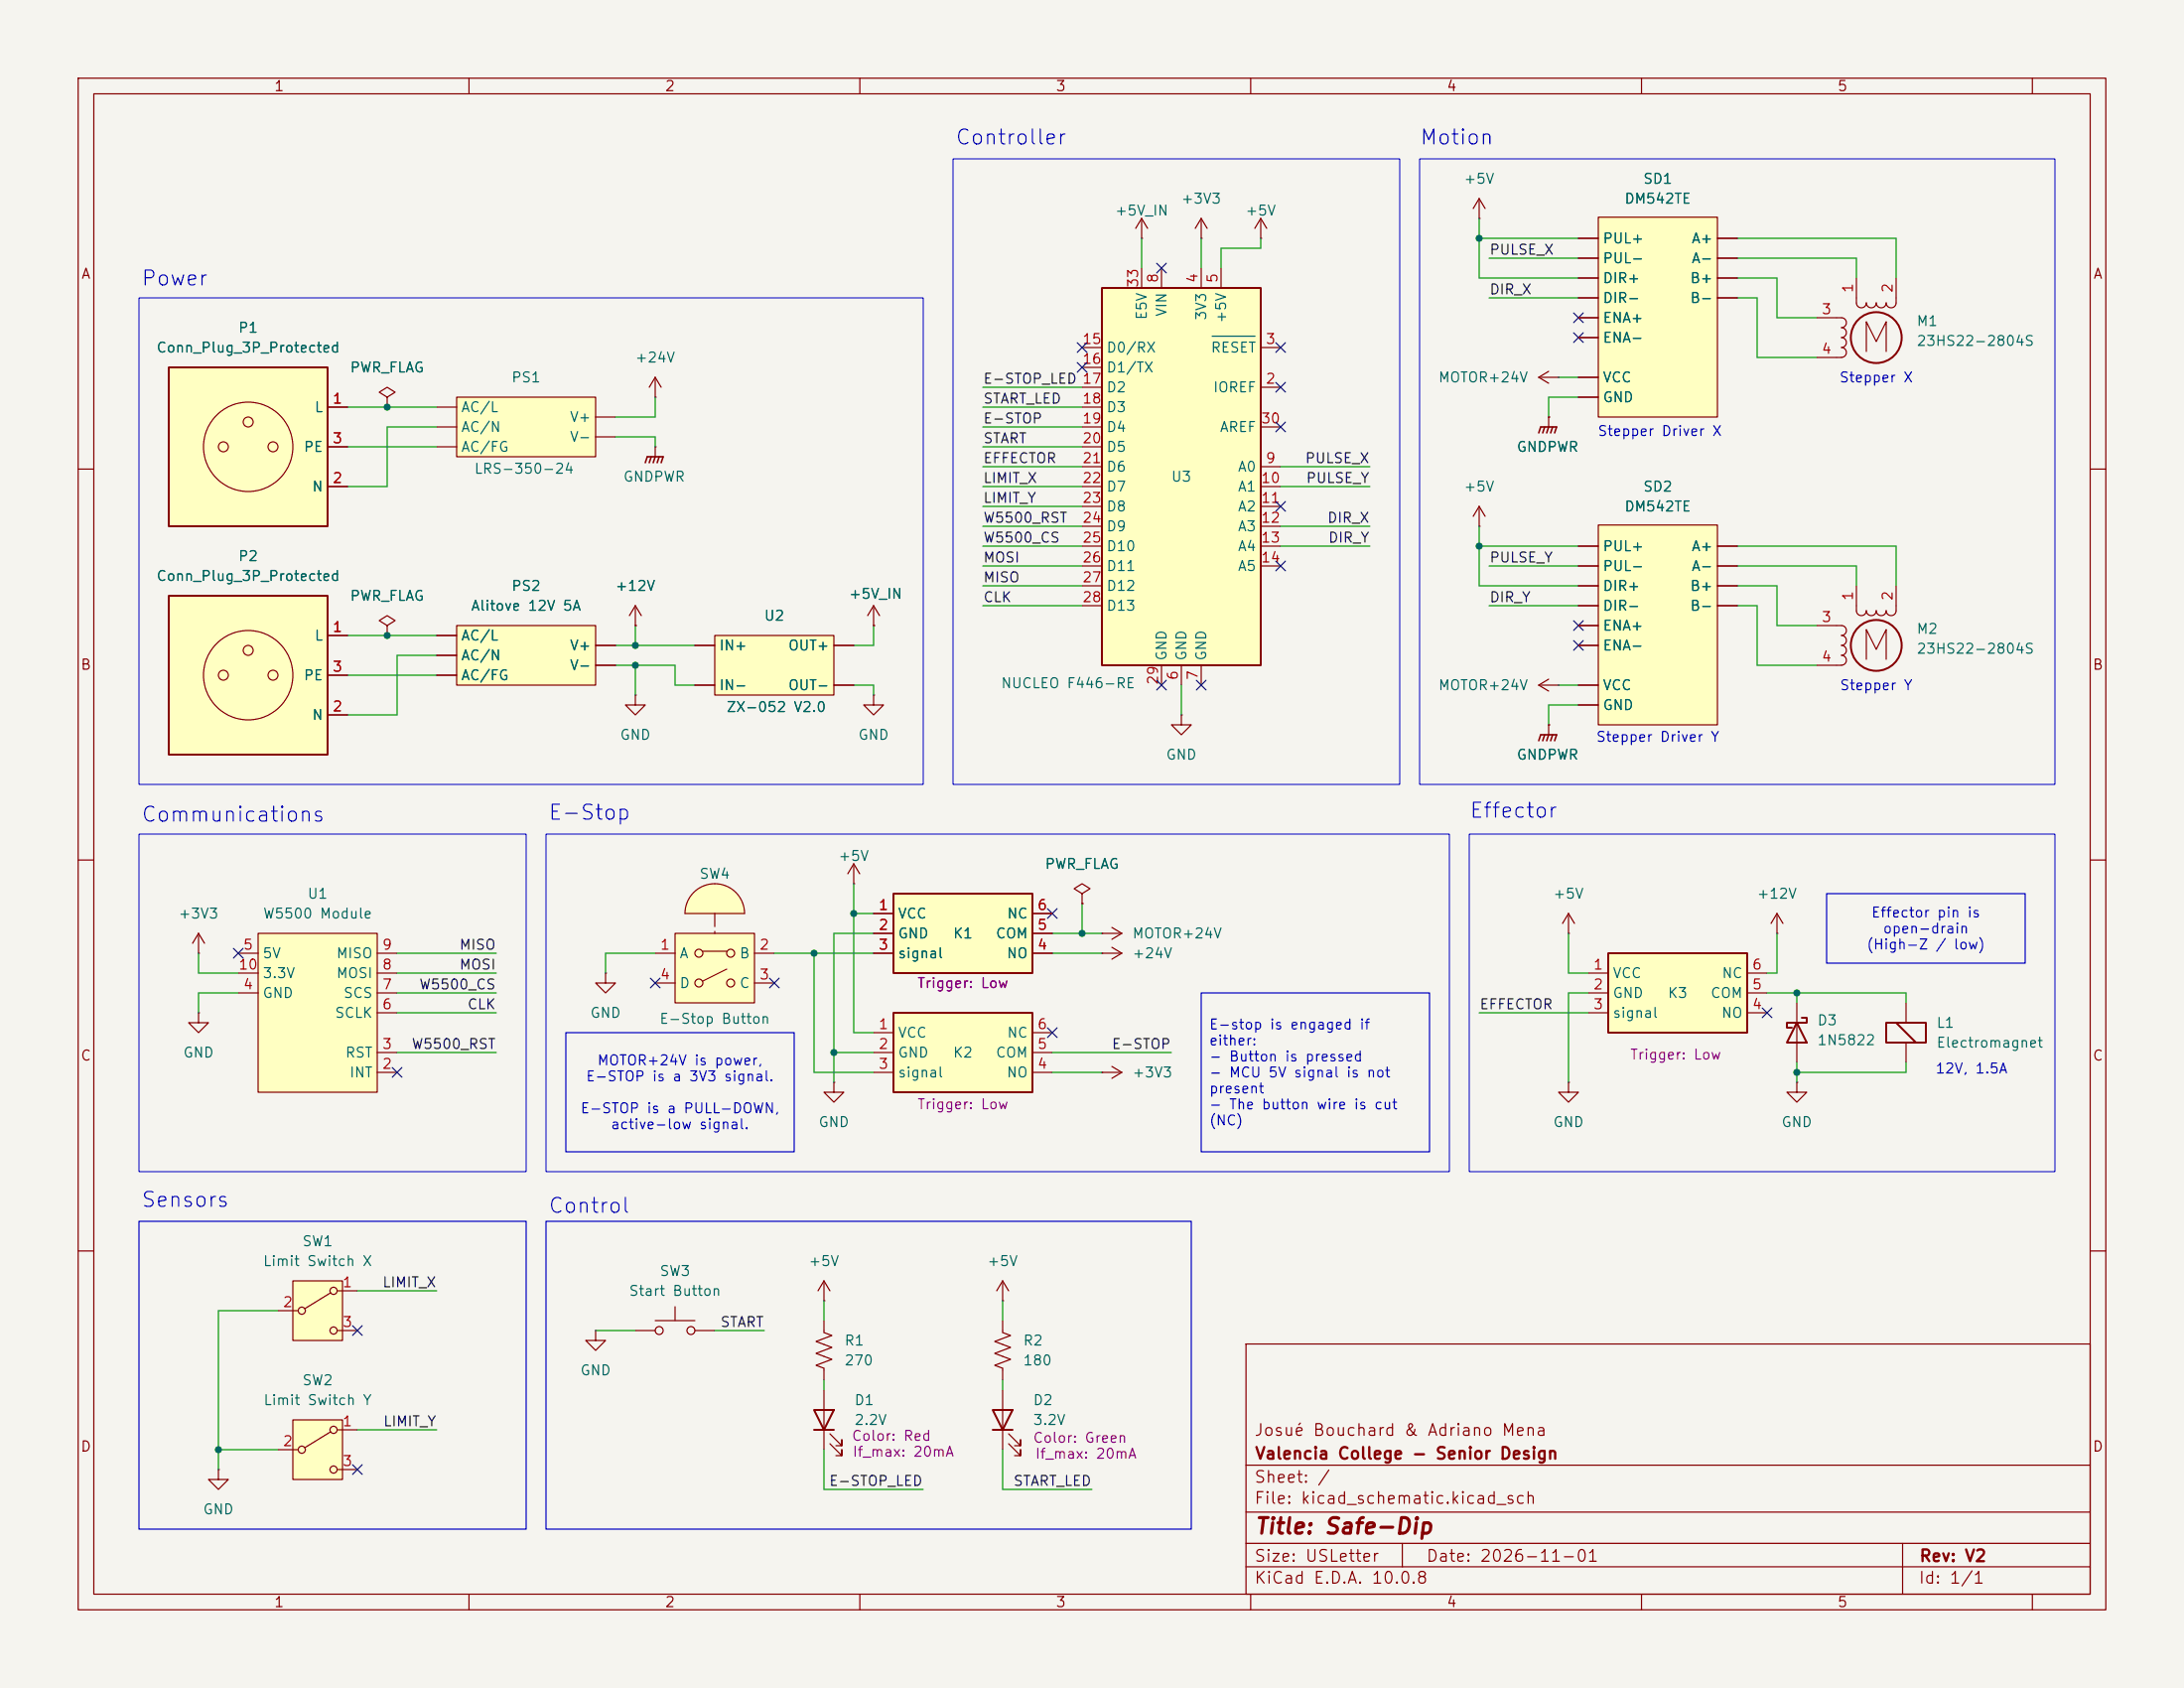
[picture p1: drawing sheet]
<svg xmlns="http://www.w3.org/2000/svg" width="279mm" height="216mm" viewBox="0 0 279 216" stroke-linecap="round" stroke-linejoin="round" font-family="sans-serif">
<path d="M0 0h279.4v215.9h-279.4z" fill="#f5f4ef" stroke="#f5f4ef" stroke-width=".13"/>
<g fill="none" stroke="#840000" stroke-width=".15">
<path d="M10 10h259.4v195.9h-259.4zM12 12h255.4v191.9h-255.4zM60 10v2M110 10v2M160 10v2M210 10v2M260 10v2M10 60h2M267.4 60h2M151.1 91.4v1.3h1.3l-1.3 1.3-1.2-1.3h1.2M151.1 91.4h.1M198.1 92.7h.1"/>
<path d="M198.1 92.7v1.3M10 110h2M267.4 110h2M10 160h2M159.4 171.9h108v32h-108zM267.4 160h2M159.4 197.4h108M159.4 193.4h108M159.4 187.4h108M179.4 197.4v3M243.4 197.4v6.5M60 203.9v2"/>
<path d="M110 203.9v2M159.4 200.4h108M160 203.9v2M210 203.9v2M260 203.9v2"/>
</g>
<path d="M196.8 94.7l.3-.7h2l-.2 .7M197.6 94l-.2 .7M198.1 94l-.2 .7M198.6 94l-.2 .7" fill="none" stroke="#840000" stroke-width=".2"/>
<path d="M204.5 67.2h15.2v25.5h-15.2z" fill="#ffffc2"/>
<g fill="none" stroke="#840000" stroke-width=".15">
<path d="M201.9 69.9h2.6M201.9 72.4h2.6M201.9 74.9h2.6M201.9 77.5h2.6M204.5 67.2h15.2v25.5h-15.2zM219.7 69.9h2.5M219.7 72.4h2.5M219.7 74.9h2.5M219.7 77.5h2.5M201.9 80h2.6M201.9 82.6h2.6M201.9 87.6h2.6"/>
<path d="M201.9 90.2h2.6"/>
</g>
<path d="M204.5 27.8h15.2v25.5h-15.2z" fill="#ffffc2"/>
<g fill="none" stroke="#840000" stroke-width=".15">
<path d="M201.9 30.5h2.6M201.9 33h2.6M201.9 35.6h2.6M201.9 38.1h2.6M204.5 27.8h15.2v25.5h-15.2zM219.7 30.5h2.5M219.7 33h2.5M219.7 35.6h2.5M219.7 38.1h2.5M201.9 40.6h2.6M201.9 43.2h2.6M201.9 48.3h2.6"/>
<path d="M201.9 50.8h2.6M81.3 88.9v1.3h1.2l-1.2 1.2-1.3-1.2h1.3M81.3 88.9h.1"/>
</g>
<path d="M37.5 181.6h6.3v7.6h-6.3z" fill="#ffffc2"/>
<g fill="none" stroke="#840000" stroke-width=".15">
<path d="M189.2 27.9h.1M189.2 25.4l-.7 1.3M189.2 25.4l.8 1.3M189.2 25.4v2.5M76.2 170.2v1.3h1.3l-1.3 1.2-1.3-1.2h1.3M76.2 170.2h.1M35.6 185.4h2.5M37.5 181.6h6.3v7.6h-6.3zM42.3 183.1l-3.3 2.1M43.2 182.9h2.5M43.2 188h2.5"/>
<circle cx="38.6" cy="185.4" r=".46"/>
<circle cx="42.7" cy="182.9" r=".46"/>
<circle cx="42.7" cy="188" r=".46"/>
</g>
<path d="M21.6 47h20.3v20.3h-20.3z" fill="#ffffc2"/>
<g fill="none" stroke="#840000" stroke-width=".15">
<path d="M153.7 30.5h.1M153.7 27.9l-.8 1.3M153.7 27.9l.7 1.3M153.7 27.9v2.6M161.3 30.5h.1M161.3 27.9l-.8 1.3M161.3 27.9l.8 1.3M161.3 27.9v2.6M41.9 52.1h2.5M41.9 57.2h2.5M41.9 62.2h2.5M196.8 87.6l1.3 .8"/>
<path d="M196.8 87.6h2.6M198.1 86.9l-1.3 .7M199.4 87.6h.1M106.7 138.4v1.3h1.2l-1.2 1.3-1.3-1.3h1.3M106.7 138.4h.1M81.3 170.2h2.5M83.8 168.9h5.1M86.4 167.1v1.8M88.9 170.2h2.5"/>
<circle cx="28.6" cy="57.1" r=".63"/>
<circle cx="31.7" cy="57.1" r="5.7"/>
<circle cx="31.7" cy="54" r=".63"/>
<circle cx="34.9" cy="57.1" r=".63"/>
<circle cx="84.3" cy="170.2" r=".51"/>
<circle cx="88.4" cy="170.2" r=".51"/>
</g>
<path d="M21.6 47h20.3v20.3h-20.3z" fill="none" stroke="#840000" stroke-width=".25"/>
<path d="M21.6 76.2h20.3v20.3h-20.3z" fill="#ffffc2"/>
<g fill="none" stroke="#840000" stroke-width=".15">
<path d="M237.5 74.9v3.2a.64 .64 0 0 0 .6 .6 .64 .64 0 0 0 .7-.6 .64 .64 0 0 0 .6 .6 .64 .64 0 0 0 .6-.6 .64 .64 0 0 0 .7 .6 .64 .64 0 0 0 .6-.6 .64 .64 0 0 0 .6 .6 .64 .64 0 0 0 .7-.6v-3.2M41.9 81.3h2.5M41.9 91.4h2.5M41.9 86.4h2.5M232.4 80h3.2a.63 .63 0 0 1 .6 .6 .63 .63 0 0 1-.6 .7 .64 .64 0 0 1 .6 .6 .64 .64 0 0 1-.6 .6 .64 .64 0 0 1 .6 .7 .64 .64 0 0 1-.6 .6 .64 .64 0 0 1 .6 .6 .64 .64 0 0 1-.6 .7h-3.2M238.8 84.3v-3.8l1.2 2.6 1.3-2.6v3.8"/>
<circle cx="28.6" cy="86.4" r=".63"/>
<circle cx="31.7" cy="86.4" r="5.7"/>
<circle cx="31.7" cy="83.2" r=".63"/>
<circle cx="34.9" cy="86.4" r=".63"/>
</g>
<g fill="none" stroke="#840000" stroke-width=".25">
<path d="M21.6 76.2h20.3v20.3h-20.3z"/>
<circle cx="240" cy="82.5" r="3.3"/>
</g>
<path d="M37.5 163.8h6.3v7.7h-6.3z" fill="#ffffc2"/>
<g fill="none" stroke="#840000" stroke-width=".15">
<path d="M49.5 50.8l1-.6-1-.7-1 .7 1 .6v1.3M49.5 52.1h.1M83.8 57.2h.1M83.8 57.2v1.2M49.5 80l1-.6-1-.7-1 .7 1 .6v1.3M49.5 81.3h.1M109.2 113h.1M109.2 110.5l-.7 1.3M109.2 110.5l.8 1.3M109.2 110.5v2.5M141 119.4h.1M141 119.4h2.5"/>
<path d="M142.2 118.6l1.3 .8M143.5 119.4l-1.3 .7M35.6 167.6h2.5M37.5 163.8h6.3v7.7h-6.3zM42.3 165.4l-3.3 2M43.2 165.1h2.5M43.2 170.2h2.5"/>
<circle cx="38.6" cy="167.6" r=".46"/>
<circle cx="42.7" cy="170.2" r=".46"/>
<circle cx="42.7" cy="165.1" r=".46"/>
</g>
<path d="M82.5 59.2l.3-.8h2l-.2 .8M83.3 58.4l-.2 .8M83.8 58.4l-.2 .8M84.3 58.4l-.2 .8" fill="none" stroke="#840000" stroke-width=".2"/>
<path d="M91.4 81.3h15.3v7.6h-15.3z" fill="#ffffc2"/>
<g fill="none" stroke="#840000" stroke-width=".15">
<path d="M196.8 48.3l1.3 .7M196.8 48.3h2.6M198.1 53.3h.1M198.1 53.3v1.3M198.1 47.5l-1.3 .8M199.4 48.3h.1M111.8 77.5l-.8 1.2M111.8 77.5l.7 1.2M111.8 77.5v2.5M189.2 67.3h.1M189.2 64.8l-.7 1.2M189.2 64.8l.8 1.2"/>
<path d="M189.2 64.8v2.5M88.9 82.6h2.5M88.9 87.6h2.5M91.4 81.3h15.3v7.6h-15.3zM106.7 82.6h2.5M106.7 87.6h2.5M111.8 80h.1M111.8 88.9v1.3h1.2l-1.2 1.2-1.3-1.2h1.3M111.8 88.9h.1"/>
</g>
<path d="M196.8 55.4l.3-.8h2l-.2 .8M197.6 54.6l-.2 .8M198.1 54.6l-.2 .8M198.6 54.6l-.2 .8" fill="none" stroke="#840000" stroke-width=".2"/>
<path d="M58.4 80h17.8v7.6h-17.8z" fill="#ffffc2"/>
<path d="M55.9 81.3h2.5M55.9 83.8h2.5M55.9 86.4h2.5M58.4 80h17.8v7.6h-17.8zM76.2 82.6h2.5M76.2 85.1h2.5" fill="none" stroke="#840000" stroke-width=".15"/>
<g fill="#ffffc2" stroke="#ffffc2" stroke-width=".13">
<path d="M88.7 114.1a3.8 3.8 0 0 1 2.7-1.1v3.8h-3.8a3.8 3.8 0 0 1 1.1-2.7z"/>
<path d="M91.4 113a3.8 3.8 0 0 1 3.8 3.8h-3.8z"/>
</g>
<path d="M87.6 116.8h7.6" fill="none" stroke="#ffffc2" stroke-width=".13"/>
<path d="M86.4 119.4h10.1v8.9h-10.1z" fill="#ffffc2"/>
<g fill="none" stroke="#840000" stroke-width=".15">
<path d="M83.8 50.8h.1M83.8 48.3l-.7 1.2M83.8 48.3l.8 1.2M83.8 48.3v2.5M81.3 77.5l-.8 1.2M81.3 77.5l.7 1.2M81.3 77.5v2.5M81.3 80h.1M86.4 119.4h10.1v8.9h-10.1zM88.7 114.1a3.8 3.8 0 0 1 4.2-.8 3.8 3.8 0 0 1 2.3 3.5h-7.6a3.8 3.8 0 0 1 1.1-2.7zM83.8 121.9h2.6M83.8 125.7h2.6"/>
<path d="M89.9 121.7h3.1M93 124l-3.1 1.5M96.5 121.9h2.6M96.5 125.7h2.6M141 137.2h.1M141 137.2h2.5M142.2 136.4l1.3 .8M143.5 137.2l-1.3 .7M105.4 177.8v7.6M128.3 166.4h.1M128.3 163.8l-.8 1.3M128.3 163.8l.7 1.3"/>
<path d="M128.3 163.8v2.6M128.3 177.8v7.6M27.9 188v1.2h1.3l-1.3 1.3-1.2-1.3h1.2M27.9 188h.1M106.2 184.7l1.5 1.5v-.8v.8h-.8M106.2 183.4l1.5 1.5v-.7v.7h-.8M129 184.7l1.6 1.5v-.8v.8h-.8M129 183.4l1.6 1.5v-.7v.7h-.8"/>
<circle cx="89.4" cy="121.9" r=".51"/>
<circle cx="89.4" cy="125.7" r=".51"/>
<circle cx="93.5" cy="121.9" r=".51"/>
<circle cx="93.5" cy="125.7" r=".51"/>
</g>
<path d="M91.4 116.8v2.6" fill="none" stroke="#840000" stroke-width=".15" stroke-dasharray="1.7 .6"/>
<path d="M104.1 180.3h2.6l-1.3 2.6zM104.1 182.9h2.6M127 180.3h2.5l-1.2 2.6zM127 182.9h2.5" fill="none" stroke="#840000" stroke-width=".25"/>
<path d="M58.4 50.8h17.8v7.6h-17.8z" fill="#ffffc2"/>
<path d="M55.9 52.1h2.5M55.9 54.6h2.5M55.9 57.2h2.5M58.4 50.8h17.8v7.6h-17.8zM76.2 53.3h2.5M76.2 55.9h2.5M25.4 129.5v1.3h1.3l-1.3 1.3-1.3-1.3h1.3M25.4 129.5h.1" fill="none" stroke="#840000" stroke-width=".15"/>
<path d="M33 119.4h15.3v20.3h-15.3z" fill="#ffffc2"/>
<g fill="none" stroke="#840000" stroke-width=".15">
<path d="M25.4 119.4l-.8 1.3M25.4 119.4l.8 1.3M25.4 119.4v2.5M33 119.4h15.3v20.3h-15.3zM138.4 114.3l1-.6-1-.7-1 .7 1 .6v1.3M138.4 115.6h.1M200.7 119.4h.1M200.7 116.8l-.8 1.3M200.7 116.8l.7 1.3M200.7 116.8v2.6M25.4 121.9h.1M30.5 127h2.5"/>
<path d="M30.5 121.9h2.5M30.5 124.5h2.5M48.3 137.2h2.5M48.3 134.6h2.5M48.3 127h2.5M48.3 121.9h2.5M48.3 129.5h2.5M48.3 124.5h2.5M200.7 138.4v1.3h1.2l-1.2 1.3-1.3-1.3h1.3M200.7 138.4h.1M105.4 166.4h.1M105.4 168.9v1.5l1 .4-2 .8 2 .7-2 .8 2 .8-2 .7 1 .4v1.5"/>
<path d="M105.4 163.8l-.8 1.3M105.4 163.8l.8 1.3M105.4 163.8v2.6M128.3 168.9v1.5l1 .4-2 .8 2 .7-2 .8 2 .8-2 .7 1 .4v1.5"/>
</g>
<path d="M114.3 114.3h17.8v10.2h-17.8z" fill="#ffffc2"/>
<path d="M114.3 114.3h17.8v10.2h-17.8z" fill="none" stroke="#840000" stroke-width=".25"/>
<path d="M111.8 116.8h2.5M111.8 119.4h2.5M132.1 116.8h2.5M132.1 119.4h2.5M111.8 121.9h2.5M132.1 121.9h2.5" fill="none" stroke="#840000" stroke-width=".15"/>
<path d="M114.3 129.5h17.8v10.2h-17.8z" fill="#ffffc2"/>
<path d="M114.3 129.5h17.8v10.2h-17.8z" fill="none" stroke="#840000" stroke-width=".25"/>
<path d="M111.8 132.1h2.5M111.8 134.6h2.5M111.8 137.2h2.5M132.1 132.1h2.5M132.1 134.6h2.5M132.1 137.2h2.5" fill="none" stroke="#840000" stroke-width=".15"/>
<path d="M205.7 121.9h17.8v10.2h-17.8z" fill="#ffffc2"/>
<path d="M205.7 121.9h17.8v10.2h-17.8zM229.9 130.8l1.2 2.6h-2.5zM230.5 130.2h.6v.6h-2.5v.6h.6M241.3 130.8h5.1v2.6h-5.1zM242.6 130.8l2.5 2.6" fill="none" stroke="#840000" stroke-width=".25"/>
<g fill="none" stroke="#840000" stroke-width=".15">
<path d="M146 30.5h.1M146 27.9l-.7 1.3M146 27.9l.8 1.3M146 27.9v2.6M227.3 119.4h.1M227.3 116.8l-.7 1.3M227.3 116.8l.8 1.3M227.3 116.8v2.6M77.5 124.5v1.2h1.2l-1.2 1.3-1.3-1.3h1.3M77.5 124.5h.1M141 121.9h.1M141 121.9h2.5"/>
<path d="M142.2 121.2l1.3 .7M143.5 121.9l-1.3 .8M203.2 124.5h2.5M203.2 127h2.5M203.2 129.5h2.5M223.5 124.5h2.6M223.5 127h2.6M223.5 129.5h2.6M229.9 138.4v1.3h1.2l-1.2 1.3-1.3-1.3h1.3M229.9 138.4h.1M229.9 128.3v7.6M243.8 128.3v2.5"/>
<path d="M243.8 133.4v2.5"/>
</g>
<path d="M141 36.8h20.3v48.3h-20.3z" fill="#ffffc2"/>
<g fill="none" stroke="#840000" stroke-width=".25">
<path d="M141 36.8h20.3v48.3h-20.3z"/>
<circle cx="240" cy="43.2" r="3.3"/>
</g>
<g fill="none" stroke="#840000" stroke-width=".15">
<path d="M146 34.3v2.5M148.6 34.3v2.5M153.7 34.3v2.5M156.2 34.3v2.5M201.9 30.5h2.6M201.9 33h2.6M201.9 35.6h2.6M201.9 38.1h2.6M219.7 30.5h2.5M219.7 33h2.5M219.7 35.6h2.5M219.7 38.1h2.5"/>
<path d="M237.5 35.6v3.1a.64 .64 0 0 0 .6 .7 .64 .64 0 0 0 .7-.7 .64 .64 0 0 0 .6 .7 .64 .64 0 0 0 .6-.7 .64 .64 0 0 0 .7 .7 .64 .64 0 0 0 .6-.7 .64 .64 0 0 0 .6 .7 .64 .64 0 0 0 .7-.7v-3.1M41.9 52.1h2.5M41.9 57.2h2.5M49.5 52.1h.1M138.4 49.5h2.6M138.4 44.5h2.6M138.4 59.7h2.6M138.4 47h2.6M138.4 52.1h2.6M138.4 54.6h2.6M138.4 57.2h2.6M161.3 49.5h2.5"/>
<path d="M161.3 44.5h2.5M161.3 59.7h2.5M161.3 54.6h2.5M198.1 53.3h.1M201.9 40.6h2.6M201.9 43.2h2.6M201.9 48.3h2.6M201.9 50.8h2.6M232.4 40.6h3.2a.63 .63 0 0 1 .6 .7 .63 .63 0 0 1-.6 .6 .64 .64 0 0 1 .6 .6 .64 .64 0 0 1-.6 .7 .64 .64 0 0 1 .6 .6 .64 .64 0 0 1-.6 .6 .64 .64 0 0 1 .6 .7 .64 .64 0 0 1-.6 .6h-3.2M238.8 45v-3.9l1.2 2.6 1.3-2.6v3.9M41.9 62.2h2.5M138.4 62.2h2.6"/>
<path d="M138.4 64.8h2.6M138.4 67.3h2.6M138.4 69.9h2.6M138.4 72.4h2.6M138.4 74.9h2.6M138.4 77.5h2.6M161.3 62.2h2.5M161.3 64.8h2.5M161.3 67.3h2.5M161.3 69.9h2.5M161.3 72.4h2.5M201.9 69.9h2.6"/>
<path d="M201.9 72.4h2.6M201.9 74.9h2.6M201.9 77.5h2.6M219.7 69.9h2.5M219.7 72.4h2.5M219.7 74.9h2.5M219.7 77.5h2.5M41.9 81.3h2.5M41.9 91.4h2.5M41.9 86.4h2.5M49.5 81.3h.1M55.9 81.3h2.5"/>
<path d="M55.9 86.4h2.5M55.9 83.8h2.5M76.2 82.6h2.5M76.2 85.1h2.5M81.3 80h.1M88.9 82.6h2.5M88.9 87.6h2.5M106.7 82.6h2.5M106.7 87.6h2.5M111.8 80h.1M148.6 85.1v2.5M151.1 85.1v2.5"/>
<path d="M153.7 85.1v2.5M198.1 92.7h.1M201.9 80h2.6M201.9 82.6h2.6M201.9 87.6h2.6M201.9 90.2h2.6M111.8 116.8h2.5M111.8 119.4h2.5M132.1 116.8h2.5M132.1 119.4h2.5M138.4 115.6h.1M111.8 121.9h2.5"/>
<path d="M132.1 121.9h2.5"/>
</g>
<path d="M155.1 43h5.5" fill="none" stroke="#006464" stroke-width=".15"/>
<g fill="none" stroke="#009600" stroke-width=".15">
<path d="M146 30.5v3.8M153.7 30.5v3.8M161.3 30.5v1.3h-5.1v2.5M189.2 27.9v7.7h12.7M189.2 30.5h12.7M190.5 33h11.4M190.5 38.1h11.4M222.2 35.6h5.1v5h5.1M222.2 33h15.3v2.6M222.2 38.1h2.6v7.6h7.6M222.2 30.5h20.4v5.1M44.4 52.1h11.5"/>
<path d="M44.4 57.2h11.5M55.9 54.6h-6.4v7.6h-5.1M78.7 55.9h5.1v1.3M83.8 50.8v2.5h-5.1M125.7 52.1h12.7M125.7 54.6h12.7M125.7 57.2h12.7M125.7 59.7h12.7M125.7 49.5h12.7M163.8 59.7h11.5M199.4 48.3h2.5M201.9 50.8h-3.8v2.5"/>
<path d="M125.7 62.2h12.7M125.7 69.9h12.7M125.7 74.9h12.7M125.7 72.4h12.7M125.7 77.5h12.7M125.7 67.3h12.7M125.7 64.8h12.7M163.8 62.2h11.5M163.8 69.9h11.5M163.8 67.3h11.5M189.2 69.9h12.7M189.2 67.3v7.6h12.7"/>
<path d="M190.5 72.4h11.4M190.5 77.5h11.4M222.2 77.5h2.6v7.6h7.6M222.2 69.9h20.4v5M222.2 74.9h5.1v5.1h5.1M222.2 72.4h15.3v2.5M44.4 86.4h11.5M44.4 81.3h11.5M55.9 83.8h-5.1v7.6h-6.4M78.7 85.1h7.7v2.5h2.5M78.7 82.6h10.2M81.3 80v2.6"/>
<path d="M81.3 85.1v3.8M109.2 87.6h2.6v1.3M111.8 80v2.6h-2.6M151.1 87.6v3.8M199.4 87.6h2.5M201.9 90.2h-3.8v2.5M109.2 113v19.1h2.6M109.2 116.8h2.6M111.8 119.4h-5.1v19M134.6 119.4h6.4M138.4 115.6v3.8M200.7 119.4v5.1h2.5"/>
<path d="M227.3 119.4v5.1h-1.2M25.4 121.9v2.6h5.1M30.5 127h-5.1v2.5M50.8 121.9h12.7M50.8 134.6h12.7M50.8 129.5h12.7M50.8 124.5h12.7M50.8 127h12.7M83.8 121.9h-6.3v2.6M99.1 121.9h12.7M104.1 121.9v15.3h7.7M106.7 134.6h5.1"/>
<path d="M134.6 121.9h6.4M134.6 134.6h15.3M134.6 137.2h6.4M189.2 129.5h14M203.2 127h-2.5v11.4M226.1 127h17.7v1.3M229.9 127v1.3M229.9 135.9v2.5M243.8 135.9v1.3h-13.9M35.6 167.6h-7.7v20.4M45.7 165.1h10.2M76.2 170.2h5.1"/>
<path d="M91.4 170.2h6.4M105.4 166.4v2.5M105.4 176.5v1.3M128.3 166.4v2.5M128.3 176.5v1.3M27.9 185.4h7.7M45.7 182.9h10.2M105.4 185.4v5.1h12.7M128.3 185.4v5.1h11.4"/>
</g>
<g fill="none" stroke="#000084" stroke-width=".15">
<path d="M148 33.7l1.2 1.2M149.2 33.7l-1.2 1.2M137.8 43.8l1.2 1.3M137.8 46.4l1.2 1.2M139 43.8l-1.2 1.3M139 46.4l-1.2 1.2M163.2 43.8l1.2 1.3M163.2 54l1.2 1.2M163.2 48.9l1.2 1.2M164.4 43.8l-1.2 1.3M164.4 54l-1.2 1.2M164.4 48.9l-1.2 1.2"/>
<path d="M201.3 40l1.2 1.2M201.3 42.6l1.2 1.2M202.5 40l-1.2 1.2M202.5 42.6l-1.2 1.2M163.2 71.8l1.2 1.2M163.2 64.2l1.2 1.2M164.4 71.8l-1.2 1.2M164.4 64.2l-1.2 1.2M201.3 79.4l1.2 1.2M202.5 79.4l-1.2 1.2M148 87l1.2 1.2M149.2 87l-1.2 1.2"/>
<path d="M153.1 87l1.2 1.2M154.3 87l-1.2 1.2M201.3 81.9l1.2 1.3M202.5 81.9l-1.2 1.3M134 116.2l1.2 1.2M135.2 116.2l-1.2 1.2M29.9 121.3l1.2 1.2M31.1 121.3l-1.2 1.2M50.2 136.6l1.2 1.2M51.4 136.6l-1.2 1.2M83.2 125.1l1.2 1.2M84.4 125.1l-1.2 1.2"/>
<path d="M98.5 125.1l1.2 1.2M99.7 125.1l-1.2 1.2M134 131.5l1.2 1.2M135.2 131.5l-1.2 1.2M225.5 128.9l1.2 1.2M226.7 128.9l-1.2 1.2M45.1 169.6l1.2 1.2M46.3 169.6l-1.2 1.2M45.1 187.4l1.2 1.2M46.3 187.4l-1.2 1.2"/>
</g>
<path d="M233.7 114.3h25.4v8.9h-25.4zM72.4 132.1h29.2v15.2h-29.2zM153.7 127h29.2v20.3h-29.2zM17.8 156.2h49.5v39.4h-49.5zM69.8 156.2h82.6v39.4h-82.6z" fill="none" stroke="#0000c2" stroke-width=".15"/>
<path d="M17.8 38.1h100.3v62.2h-100.3zM121.9 20.3h57.2v80h-57.2zM181.6 20.3h81.3v80h-81.3zM17.8 106.7h49.5v43.2h-49.5zM69.8 106.7h115.6v43.2h-115.6zM188 106.7h74.9v43.2h-74.9z" fill="none" stroke="#0000c2" stroke-width=".13"/>
<g fill="#009600">
<circle cx="189.2" cy="69.9" r=".46"/>
<circle cx="189.2" cy="30.5" r=".46"/>
<circle cx="229.9" cy="137.2" r=".46"/>
<circle cx="229.9" cy="127" r=".46"/>
<circle cx="138.4" cy="119.4" r=".46"/>
<circle cx="81.3" cy="82.6" r=".46"/>
<circle cx="81.3" cy="85.1" r=".46"/>
<circle cx="49.5" cy="52.1" r=".46"/>
<circle cx="49.5" cy="81.3" r=".46"/>
<circle cx="27.9" cy="185.4" r=".46"/>
<circle cx="106.7" cy="134.6" r=".46"/>
<circle cx="104.1" cy="121.9" r=".46"/>
<circle cx="109.2" cy="116.8" r=".46"/>
</g>
<text font-size="2" fill="#840000" x="160.4" y="196.7">Title: Safe-Dip</text>
<g font-size="1.9" fill="#0000c2">
<text x="122.1" y="19">Controller</text>
<text x="181.5" y="19">Motion</text>
<text x="17.9" y="37">Power</text>
<text x="17.9" y="105.6">Communications</text>
<text x="70" y="105.3">E-Stop</text>
<text x="187.9" y="105.1">Effector</text>
<text x="17.9" y="154.9">Sensors</text>
<text x="70" y="155.6">Control</text>
</g>
<g font-size="1.5" fill="#840000">
<text x="160.4" y="184">Josué Bouchard &amp; Adriano Mena</text>
<text x="160.4" y="190">Sheet: /</text>
<text x="160.4" y="187">Valencia College - Senior Design</text>
<text x="160.4" y="192.7">File: kicad_schematic.kicad_sch</text>
<text x="160.4" y="202.9">KiCad E.D.A. 10.0.8</text>
<text x="160.4" y="200.1">Size: USLetter</text>
<text x="182.4" y="200.1">Date: 2026-11-01</text>
<text x="245.4" y="202.9">Id: 1/1</text>
<text x="245.4" y="200.1">Rev: V2</text>
</g>
<g font-size="1.3" fill="#840000">
<text x="35" y="12">1</text>
<text x="85" y="12">2</text>
<text x="135" y="12">3</text>
<text x="185" y="12">4</text>
<text x="235" y="12">5</text>
<text x="10.3" y="36">A</text>
<text x="267.7" y="36">A</text>
<text x="10.2" y="86">B</text>
<text x="267.6" y="86">B</text>
<text x="10.2" y="136">C</text>
<text x="267.6" y="136">C</text>
<text x="10.2" y="186">D</text>
<text x="267.6" y="186">D</text>
<text x="35" y="205.9">1</text>
<text x="85" y="205.9">2</text>
<text x="135" y="205.9">3</text>
<text x="185" y="205.9">4</text>
<text x="235" y="205.9">5</text>
</g>
<g font-size="1.3" fill="#006464">
<text x="187.2" y="23.8">+5V</text>
<text x="210.1" y="23.8">SD1</text>
<text x="142.5" y="27.9">+5V_IN</text>
<text x="151" y="26.4">+3V3</text>
<text x="159.2" y="27.9">+5V</text>
<text x="207.7" y="26.4">DM542TE</text>
<text x="205" y="31.4">PUL+</text>
<text x="205" y="34">PUL-</text>
<text x="216.3" y="31.4">A+</text>
<text x="216.3" y="34">A-</text>
<text x="147" y="41" transform="rotate(-90 147 41)">E5V</text>
<text x="149.6" y="40.6" transform="rotate(-90 149.6 40.6)">VIN</text>
<text x="154.6" y="41.1" transform="rotate(-90 154.6 41.1)">3V3</text>
<text x="157.2" y="41.4" transform="rotate(-90 157.2 41.4)">+5V</text>
<text x="205" y="36.5">DIR+</text>
<text x="205" y="39.1">DIR-</text>
<text x="205" y="41.6">ENA+</text>
<text x="216.1" y="36.5">B+</text>
<text x="216.1" y="39.1">B-</text>
<text x="19.9" y="45.4">Conn_Plug_3P_Protected</text>
<text x="30.4" y="42.9">P1</text>
<text x="44.7" y="48">PWR_FLAG</text>
<text x="81.2" y="46.7">+24V</text>
<text x="141.5" y="45.4">D0/RX</text>
<text x="141.5" y="48">D1/TX</text>
<text x="154.8" y="45.4">RESET</text>
<text x="205" y="44.1">ENA-</text>
<text x="245.1" y="42">M1</text>
<text x="245.1" y="44.6">23HS22-2804S</text>
<text x="40.1" y="53">L</text>
<text x="58.9" y="53">AC/L</text>
<text x="65.3" y="49.2">PS1</text>
<text x="141.5" y="50.5">D2</text>
<text x="141.5" y="53">D3</text>
<text x="155.1" y="50.5">IOREF</text>
<text x="183.9" y="49.2">MOTOR+24V</text>
<text x="205" y="49.2">VCC</text>
<text x="205" y="51.8">GND</text>
<text x="38.8" y="58.1">PE</text>
<text x="58.9" y="55.6">AC/N</text>
<text x="58.9" y="58.1">AC/FG</text>
<text x="72.8" y="54.3">V+</text>
<text x="72.8" y="56.8">V-</text>
<text x="141.5" y="55.6">D4</text>
<text x="141.5" y="58.1">D5</text>
<text x="156" y="55.6">AREF</text>
<text x="193.9" y="58.1">GNDPWR</text>
<text x="39.8" y="63.2">N</text>
<text x="60.6" y="60.9">LRS-350-24</text>
<text x="79.6" y="61.9">GNDPWR</text>
<text x="141.5" y="60.7">D6</text>
<text x="141.5" y="63.2">D7</text>
<text x="141.5" y="65.7">D8</text>
<text x="149.7" y="61.9">U3</text>
<text x="158.3" y="60.7">A0</text>
<text x="158.3" y="63.2">A1</text>
<text x="158.3" y="65.7">A2</text>
<text x="187.2" y="63.2">+5V</text>
<text x="207.7" y="65.7">DM542TE</text>
<text x="210.1" y="63.2">SD2</text>
<text x="141.5" y="68.3">D9</text>
<text x="141.5" y="70.8">D10</text>
<text x="158.3" y="68.3">A3</text>
<text x="158.3" y="70.8">A4</text>
<text x="205" y="70.8">PUL+</text>
<text x="216.3" y="70.8">A+</text>
<text x="19.9" y="74.6">Conn_Plug_3P_Protected</text>
<text x="30.4" y="72.1">P2</text>
<text x="44.7" y="77.2">PWR_FLAG</text>
<text x="65.3" y="75.9">PS2</text>
<text x="78.6" y="75.9">+12V</text>
<text x="108.5" y="76.9">+5V_IN</text>
<text x="141.5" y="73.4">D11</text>
<text x="141.5" y="75.9">D12</text>
<text x="158.3" y="73.4">A5</text>
<text x="205" y="73.4">PUL-</text>
<text x="205" y="75.9">DIR+</text>
<text x="216.1" y="75.9">B+</text>
<text x="216.3" y="73.4">A-</text>
<text x="40.1" y="82.2">L</text>
<text x="58.9" y="82.2">AC/L</text>
<text x="60.2" y="78.4">Alitove 12V 5A</text>
<text x="72.8" y="83.5">V+</text>
<text x="91.9" y="83.5">IN+</text>
<text x="97.7" y="79.7">U2</text>
<text x="100.7" y="83.5">OUT+</text>
<text x="141.5" y="78.4">D13</text>
<text x="205" y="78.4">DIR-</text>
<text x="205" y="81">ENA+</text>
<text x="205" y="83.5">ENA-</text>
<text x="216.1" y="78.4">B-</text>
<text x="245.1" y="81.4">M2</text>
<text x="245.1" y="83.9">23HS22-2804S</text>
<text x="38.8" y="87.3">PE</text>
<text x="58.9" y="84.8">AC/N</text>
<text x="58.9" y="87.3">AC/FG</text>
<text x="72.8" y="86.1">V-</text>
<text x="91.9" y="88.6">IN-</text>
<text x="100.7" y="88.6">OUT-</text>
<text x="128" y="88.3">NUCLEO F446-RE</text>
<text x="149.6" y="84.6" transform="rotate(-90 149.6 84.6)">GND</text>
<text x="152.1" y="84.6" transform="rotate(-90 152.1 84.6)">GND</text>
<text x="154.6" y="84.6" transform="rotate(-90 154.6 84.6)">GND</text>
<text x="183.9" y="88.6">MOTOR+24V</text>
<text x="205" y="88.6">VCC</text>
<text x="39.8" y="92.4">N</text>
<text x="79.2" y="94.9">GND</text>
<text x="92.8" y="91.4">ZX-052 V2.0</text>
<text x="109.7" y="94.9">GND</text>
<text x="205" y="91.1">GND</text>
<text x="149.1" y="97.5">GND</text>
<text x="193.9" y="97.5">GNDPWR</text>
<text x="89.4" y="112.7">SW4</text>
<text x="107.2" y="110.4">+5V</text>
<text x="133.6" y="111.5">PWR_FLAG</text>
<text x="22.7" y="117.8">+3V3</text>
<text x="33.6" y="117.8">W5500 Module</text>
<text x="39.2" y="115.3">U1</text>
<text x="114.8" y="117.8">VCC</text>
<text x="128.7" y="117.8">NC</text>
<text x="198.6" y="115.3">+5V</text>
<text x="224.7" y="115.3">+12V</text>
<text x="33.5" y="122.9">5V</text>
<text x="33.5" y="125.4">3.3V</text>
<text x="42.9" y="125.4">MOSI</text>
<text x="42.9" y="122.9">MISO</text>
<text x="86.8" y="122.9">A</text>
<text x="94.5" y="122.9">B</text>
<text x="114.8" y="120.3">GND</text>
<text x="114.8" y="122.9">signal</text>
<text x="121.8" y="120.3">K1</text>
<text x="127.3" y="120.3">COM</text>
<text x="128.7" y="122.9">NO</text>
<text x="144.8" y="120.3">MOTOR+24V</text>
<text x="144.8" y="122.9">+24V</text>
<text x="206.2" y="125.4">VCC</text>
<text x="220.2" y="125.4">NC</text>
<text x="33.5" y="128">GND</text>
<text x="42.7" y="130.5">SCLK</text>
<text x="43.8" y="128">SCS</text>
<text x="75.4" y="130.5">GND</text>
<text x="84.3" y="131.3">E-Stop Button</text>
<text x="86.8" y="126.7">D</text>
<text x="94.5" y="126.7">C</text>
<text x="206.2" y="128">GND</text>
<text x="206.2" y="130.5">signal</text>
<text x="213.3" y="128">K3</text>
<text x="218.7" y="128">COM</text>
<text x="220.1" y="130.5">NO</text>
<text x="232.4" y="131.5">D3</text>
<text x="247.6" y="131.8">L1</text>
<text x="23.3" y="135.6">GND</text>
<text x="44.1" y="135.6">RST</text>
<text x="114.8" y="133">VCC</text>
<text x="114.8" y="135.6">GND</text>
<text x="121.8" y="135.6">K2</text>
<text x="127.3" y="135.6">COM</text>
<text x="128.7" y="133">NC</text>
<text x="232.4" y="134">1N5822</text>
<text x="247.6" y="134.3">Electromagnet</text>
<text x="44.6" y="138.1">INT</text>
<text x="114.8" y="138.1">signal</text>
<text x="128.7" y="138.1">NO</text>
<text x="144.8" y="138.1">+3V3</text>
<text x="104.6" y="144.5">GND</text>
<text x="198.6" y="144.5">GND</text>
<text x="227.8" y="144.5">GND</text>
<text x="38.6" y="159.7">SW1</text>
<text x="33.6" y="162.3">Limit Switch X</text>
<text x="80.4" y="166.1">Start Button</text>
<text x="84.3" y="163.5">SW3</text>
<text x="103.3" y="162.3">+5V</text>
<text x="126.2" y="162.3">+5V</text>
<text x="107.9" y="172.4">R1</text>
<text x="130.8" y="172.4">R2</text>
<text x="38.6" y="177.5">SW2</text>
<text x="74.1" y="176.2">GND</text>
<text x="107.9" y="175">270</text>
<text x="130.8" y="175">180</text>
<text x="33.6" y="180">Limit Switch Y</text>
<text x="109.2" y="180">D1</text>
<text x="109.2" y="182.6">2.2V</text>
<text x="132.1" y="180">D2</text>
<text x="132.1" y="182.6">3.2V</text>
<text x="25.9" y="194">GND</text>
</g>
<g font-size="1.3" fill="#0f0f0f">
<text x="190.5" y="32.9">PULSE_X</text>
<text x="190.5" y="38">DIR_X</text>
<text x="125.7" y="49.4">E-STOP_LED 17</text>
<text x="125.7" y="51.9">START_LED</text>
<text x="125.7" y="59.6">EFFECTOR</text>
<text x="125.7" y="54.5">E-STOP</text>
<text x="125.7" y="57">START</text>
<text x="166.9" y="59.6">PULSE_X</text>
<text x="125.7" y="64.6">LIMIT_Y</text>
<text x="125.7" y="62.1">LIMIT_X</text>
<text x="167" y="62.1">PULSE_Y</text>
<text x="125.7" y="69.7">W5500_CS</text>
<text x="125.7" y="67.2">W5500_RST</text>
<text x="169.7" y="67.2">DIR_X</text>
<text x="169.8" y="69.7">DIR_Y</text>
<text x="125.7" y="72.3">MOSI</text>
<text x="125.7" y="74.8">MISO</text>
<text x="125.7" y="77.3">CLK</text>
<text x="190.5" y="72.3">PULSE_Y</text>
<text x="190.5" y="77.3">DIR_Y</text>
<text x="58.7" y="121.8">MISO</text>
<text x="58.7" y="124.3">MOSI</text>
<text x="53.5" y="126.9">W5500_CS</text>
<text x="59.7" y="129.4">CLK</text>
<text x="189.2" y="129.4">EFFECTOR</text>
<text x="52.6" y="134.5">W5500_RST</text>
<text x="142.1" y="134.5">E-STOP</text>
<text x="48.8" y="165">LIMIT_X</text>
<text x="92.1" y="170.1">START</text>
<text x="48.9" y="182.8">LIMIT_Y</text>
<text x="106" y="190.4">E-STOP_LED</text>
<text x="129.6" y="190.4">START_LED</text>
</g>
<g font-size="1.3" fill="#a90000">
<text x="145.9" y="36.9" transform="rotate(-90 145.9 36.9)">33</text>
<text x="148.5" y="36.3" transform="rotate(-90 148.5 36.3)">8</text>
<text x="153.5" y="36.3" transform="rotate(-90 153.5 36.3)">4</text>
<text x="156.1" y="36.3" transform="rotate(-90 156.1 36.3)">5</text>
<text x="232.9" y="40.5">3</text>
<text x="237.4" y="37.6" transform="rotate(-90 237.4 37.6)">1</text>
<text x="242.4" y="37.6" transform="rotate(-90 242.4 37.6)">2</text>
<text x="138.4" y="44.3">15</text>
<text x="138.4" y="46.9">16</text>
<text x="161.8" y="44.3">3</text>
<text x="232.9" y="45.6">4</text>
<text x="42.4" y="51.9">1</text>
<text x="138.4" y="51.9">18</text>
<text x="161.8" y="49.4">2</text>
<text x="42.4" y="57">3</text>
<text x="138.4" y="54.5">19</text>
<text x="138.4" y="57">20</text>
<text x="138.4" y="59.6">21</text>
<text x="161.2" y="54.5">30</text>
<text x="161.8" y="59.6">9</text>
<text x="42.4" y="62.1">2</text>
<text x="138.4" y="62.1">22</text>
<text x="138.4" y="64.6">23</text>
<text x="161.2" y="62.1">10</text>
<text x="161.2" y="64.6">11</text>
<text x="138.4" y="67.2">24</text>
<text x="138.4" y="69.7">25</text>
<text x="161.2" y="67.2">12</text>
<text x="161.2" y="69.7">13</text>
<text x="138.4" y="72.3">26</text>
<text x="138.4" y="74.8">27</text>
<text x="138.4" y="77.3">28</text>
<text x="161.2" y="72.3">14</text>
<text x="237.4" y="76.9" transform="rotate(-90 237.4 76.9)">1</text>
<text x="242.4" y="76.9" transform="rotate(-90 242.4 76.9)">2</text>
<text x="42.4" y="81.1">1</text>
<text x="232.9" y="79.9">3</text>
<text x="42.4" y="86.2">3</text>
<text x="148.5" y="87.7" transform="rotate(-90 148.5 87.7)">29</text>
<text x="151" y="87.1" transform="rotate(-90 151 87.1)">6</text>
<text x="153.5" y="87.1" transform="rotate(-90 153.5 87.1)">7</text>
<text x="232.9" y="85">4</text>
<text x="42.4" y="91.3">2</text>
<text x="112.3" y="116.7">1</text>
<text x="112.3" y="119.2">2</text>
<text x="132.6" y="119.2">5</text>
<text x="132.6" y="116.7">6</text>
<text x="30.4" y="124.3">10</text>
<text x="31" y="121.8">5</text>
<text x="48.8" y="124.3">8</text>
<text x="48.8" y="121.8">9</text>
<text x="84.4" y="121.8">1</text>
<text x="84.4" y="125.6">4</text>
<text x="97.1" y="121.8">2</text>
<text x="97.1" y="125.6">3</text>
<text x="112.3" y="121.8">3</text>
<text x="132.6" y="121.8">4</text>
<text x="203.7" y="124.3">1</text>
<text x="224.1" y="124.3">6</text>
<text x="31" y="126.9">4</text>
<text x="48.8" y="129.4">6</text>
<text x="48.8" y="126.9">7</text>
<text x="112.3" y="131.9">1</text>
<text x="132.6" y="131.9">6</text>
<text x="203.7" y="126.9">2</text>
<text x="203.7" y="129.4">3</text>
<text x="224.1" y="129.4">4</text>
<text x="224.1" y="126.9">5</text>
<text x="48.8" y="137">2</text>
<text x="48.8" y="134.5">3</text>
<text x="112.3" y="134.5">2</text>
<text x="112.3" y="137">3</text>
<text x="132.6" y="137">4</text>
<text x="132.6" y="134.5">5</text>
<text x="36.1" y="167.5">2</text>
<text x="43.7" y="165">1</text>
<text x="43.7" y="170">3</text>
<text x="36.1" y="185.3">2</text>
<text x="43.7" y="182.7">1</text>
<text x="43.7" y="187.8">3</text>
</g>
<g font-size="1.3" fill="#0000c2">
<text x="235.2" y="49.2">Stepper X</text>
<text x="204.3" y="56.1">Stepper Driver X</text>
<text x="235.3" y="88.6">Stepper Y</text>
<text x="204.1" y="95.2">Stepper Driver Y</text>
<text x="239.3" y="117.7">Effector pin is</text>
<text x="240.8" y="119.7">open-drain</text>
<text x="238.7" y="121.8">(High-Z / low)</text>
<text x="154.6" y="132">E-stop is engaged if</text>
<text x="76.3" y="136.6">MOTOR+24V is power,</text>
<text x="154.6" y="134">either:</text>
<text x="154.6" y="136.1">- Button is pressed</text>
<text x="247.5" y="137.6">12V, 1.5A</text>
<text x="74.2" y="142.7">E-STOP is a PULL-DOWN,</text>
<text x="74.9" y="138.6">E-STOP is a 3V3 signal.</text>
<text x="154.6" y="138.1">- MCU 5V signal is not</text>
<text x="154.6" y="140.2">present</text>
<text x="154.6" y="142.2">- The button wire is cut</text>
<text x="78" y="144.8">active-low signal.</text>
<text x="154.6" y="144.3">(NC)</text>
</g>
<g font-size="1.3" fill="#840084">
<text x="117.3" y="126.7">Trigger: Low</text>
<text x="208.4" y="135.8">Trigger: Low</text>
<text x="117.3" y="142.2">Trigger: Low</text>
<text x="108.9" y="184.6">Color: Red</text>
<text x="132.1" y="184.9">Color: Green</text>
<text x="109" y="186.6">If_max: 20mA</text>
<text x="132.3" y="186.9">If_max: 20mA</text>
</g>
</svg>
